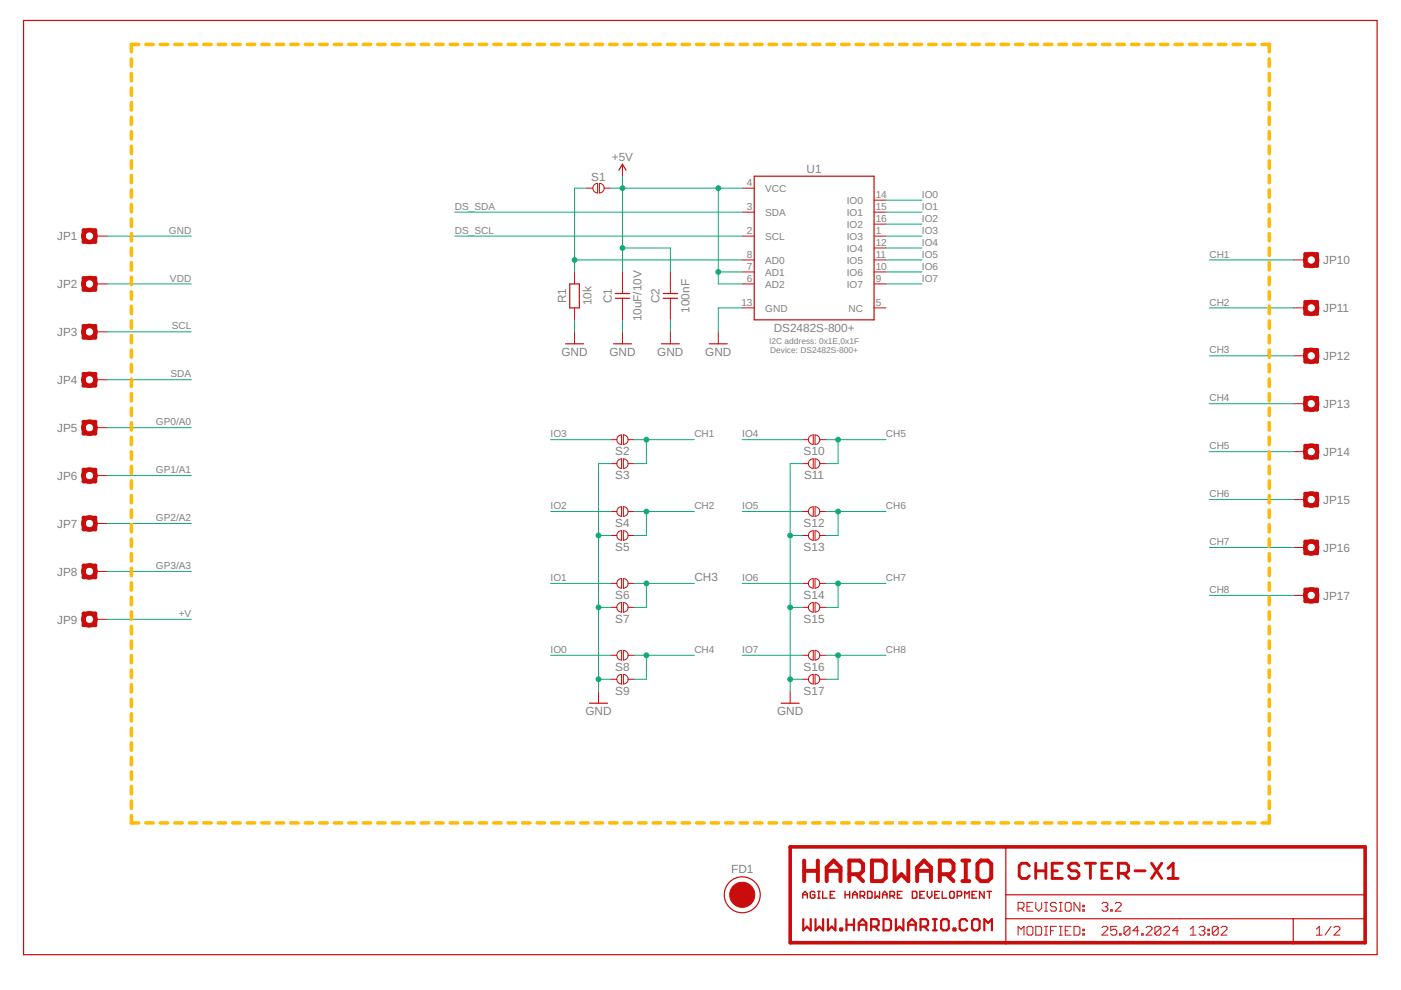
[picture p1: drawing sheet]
<svg xmlns="http://www.w3.org/2000/svg" width="297mm" height="210mm" viewBox="0 0 297 210" stroke-linecap="round" stroke-linejoin="round" font-family="sans-serif">
<g fill="none" stroke="#c90d0c" stroke-width=".61">
<path d="M218.2 183.6l-.5-.6h-1.1l-.5 .6v2.1l.5 .5h1.1l.5-.5M219.6 183v3.2M219.6 184.6h2.1M221.7 183v3.2M223.1 184.6h1.1M225.2 183h-2.1v3.2h2.1M228.7 183.6l-.5-.6h-1.1l-.5 .6v.5l.5 .5h1.1l.5 .6v.5l-.5 .5h-1.1l-.5-.5M230.1 183h2.2M231.2 183v3.2M233.6 184.6h1.1M235.8 183h-2.2v3.2h2.2M237.1 185.2h1.6l.6-.6v-1l-.6-.6h-1.6v3.2"/>
<path d="M238.2 185.2l1.1 1M240.6 184.6h2.2M244.2 183l2.1 3.2M246.3 183l-2.1 3.2M247.6 186.2h2.2M247.6 184.1l1.1-1.1v3.2"/>
</g>
<g fill="none" stroke="#c90d0c" stroke-width=".21">
<path d="M124.4 39.9h1.3M126 39.2l.7-.3v2a1.02 1.02 0 0 1-.9-.6 1.02 1.02 0 0 1 .2-1.1zM127.1 38.9a1.02 1.02 0 0 1 1 1 1.02 1.02 0 0 1-1 1zM128.1 39.9h1.3M132 34.8v2.6M157.4 39.9h2.5M20.2 50.1h2.6M121.8 57.7v2.5M132 57.7v4.5M142.1 57.7v4.5M157.4 50.1h2.5M157.4 55.1h2.5"/>
<path d="M157.4 45h2.5M157.4 57.7h2.5M185.3 50.1h2.6M185.3 55.1h2.6M185.3 45h2.6M185.3 42.4h2.6M185.3 57.7h2.6M185.3 47.5h2.6M185.3 52.6h2.6M274.2 55.1h2.5M20.2 60.2h2.6M20.2 70.4h2.6"/>
<path d="M121.8 65.3v2.5M121.8 70.4v2.5M132 63.2v4.6M132 70.4v2.5M142.1 63.2v4.6M142.1 70.4v2.5M152.3 70.4v2.5M157.4 60.2h2.5M157.4 65.3h2.5M185.3 60.2h2.6M185.3 65.3h2.6M274.2 75.4h2.5"/>
<path d="M274.2 65.3h2.5M20.2 90.7h2.6M20.2 80.5h2.6M129.4 93.2h1.4M129.4 98.3h1.4M131.1 92.5l.7-.3v2a1.02 1.02 0 0 1-.9-.6 1.02 1.02 0 0 1 .2-1.1zM131.1 97.6l.7-.3v2a1.02 1.02 0 0 1-.9-.6 1.02 1.02 0 0 1 .2-1.1zM132.2 92.2a1.02 1.02 0 0 1 1 1 1.02 1.02 0 0 1-1 1zM132.2 97.3a1.02 1.02 0 0 1 1 1 1.02 1.02 0 0 1-1 1zM133.2 93.2h1.3M133.2 98.3h1.3M170.1 93.2h1.3"/>
<path d="M170.1 98.3h1.3M171.7 92.5l.7-.3v2a1.01 1.01 0 0 1-.9-.6 1.01 1.01 0 0 1 .2-1.1zM171.7 97.6l.7-.3v2a1.01 1.01 0 0 1-.9-.6 1.01 1.01 0 0 1 .2-1.1zM172.8 92.2a1.02 1.02 0 0 1 1 1 1.02 1.02 0 0 1-1 1zM172.8 97.3a1.02 1.02 0 0 1 1 1 1.02 1.02 0 0 1-1 1zM173.8 93.2h1.4M173.8 98.3h1.4M274.2 95.8h2.5M274.2 85.6h2.5M20.2 100.8h2.6M20.2 111h2.6M129.4 108.5h1.4"/>
<path d="M129.4 113.5h1.4M131.1 107.7l.7-.3v2.1a1.02 1.02 0 0 1-.9-.7 1.02 1.02 0 0 1 .2-1.1zM131.1 112.8l.7-.3v2.1a1.02 1.02 0 0 1-.9-.7 1.02 1.02 0 0 1 .2-1.1zM132.2 107.4a1.02 1.02 0 0 1 1 1.1 1.02 1.02 0 0 1-1 1zM132.2 112.5a1.02 1.02 0 0 1 1 1 1.02 1.02 0 0 1-1 1.1zM133.2 108.5h1.3M133.2 113.5h1.3M170.1 108.5h1.3M170.1 113.5h1.3M171.7 107.7l.7-.3v2.1a1.01 1.01 0 0 1-.9-.7 1.01 1.01 0 0 1 .2-1.1zM171.7 112.8l.7-.3v2.1a1.01 1.01 0 0 1-.9-.7 1.01 1.01 0 0 1 .2-1.1zM172.8 107.4a1.02 1.02 0 0 1 1 1.1 1.02 1.02 0 0 1-1 1z"/>
<path d="M172.8 112.5a1.02 1.02 0 0 1 1 1 1.02 1.02 0 0 1-1 1.1zM173.8 108.5h1.4M173.8 113.5h1.4M274.2 116.1h2.5M274.2 105.9h2.5M20.2 121.2h2.6M20.2 131.3h2.6M129.4 123.7h1.4M129.4 138.9h1.4M129.4 128.8h1.4M131.1 123l.7-.3v2a1.02 1.02 0 0 1-.9-.6 1.02 1.02 0 0 1 .2-1.1zM131.1 138.2l.7-.3v2.1a1.02 1.02 0 0 1-.9-.7 1.02 1.02 0 0 1 .2-1.1z"/>
<path d="M131.1 128.1l.7-.3v2a1.02 1.02 0 0 1-.9-.6 1.02 1.02 0 0 1 .2-1.1zM132.2 122.7a1.02 1.02 0 0 1 1 1 1.02 1.02 0 0 1-1 1zM132.2 137.9a1.02 1.02 0 0 1 1 1 1.02 1.02 0 0 1-1 1.1zM132.2 127.8a1.02 1.02 0 0 1 1 1 1.02 1.02 0 0 1-1 1zM133.2 123.7h1.3M133.2 138.9h1.3M133.2 128.8h1.3M170.1 123.7h1.3M170.1 138.9h1.3M170.1 128.8h1.3M171.7 123l.7-.3v2a1.01 1.01 0 0 1-.9-.6 1.01 1.01 0 0 1 .2-1.1zM171.7 138.2l.7-.3v2.1a1.01 1.01 0 0 1-.9-.7 1.01 1.01 0 0 1 .2-1.1z"/>
<path d="M171.7 128.1l.7-.3v2a1.01 1.01 0 0 1-.9-.6 1.01 1.01 0 0 1 .2-1.1zM172.8 122.7a1.02 1.02 0 0 1 1 1 1.02 1.02 0 0 1-1 1zM172.8 137.9a1.02 1.02 0 0 1 1 1 1.02 1.02 0 0 1-1 1.1zM172.8 127.8a1.02 1.02 0 0 1 1 1 1.02 1.02 0 0 1-1 1zM173.8 123.7h1.4M173.8 138.9h1.4M173.8 128.8h1.4M274.2 126.2h2.5M126.9 146.6v2.5M129.4 144h1.4M131.1 143.3l.7-.3v2a1.02 1.02 0 0 1-.9-.6 1.02 1.02 0 0 1 .2-1.1zM132.2 143a1.02 1.02 0 0 1 1 1 1.02 1.02 0 0 1-1 1z"/>
<path d="M133.2 144h1.3M167.5 146.6v2.5M170.1 144h1.3M171.7 143.3l.7-.3v2a1.01 1.01 0 0 1-.9-.6 1.01 1.01 0 0 1 .2-1.1zM172.8 143a1.02 1.02 0 0 1 1 1 1.02 1.02 0 0 1-1 1zM173.8 144h1.4M215.9 192.6h.9l.3-.3v-.7l-.3-.3h-.9v1.9M215.9 198.3v-1.9l.6 .6 .6-.6v1.9M216.5 192.6l.6 .6M217.7 196.7l.3-.3h.7l.3 .3v1.3l-.3 .3h-.7l-.3-.3zM217.7 192.3h.7M219 191.3h-1.3v1.9h1.3"/>
<path d="M219.6 196.4h.9l.4 .3v1.3l-.4 .3h-.9zM219.6 191.3v1.3l.6 .6 .7-.6v-1.3M221.5 198.3h.6M221.5 196.4h.6M221.5 191.3h.6M221.5 193.2h.6M221.8 191.3v1.9M221.8 196.4v1.9M222.7 197.3h.7M224 196.4h-1.3v1.9M224 191.6l-.3-.3h-.7l-.3 .3v.3l.3 .4h.7l.3 .3v.3l-.3 .3h-.7l-.3-.3M224.6 198.3h.6"/>
<path d="M224.6 196.4h.6M224.6 191.3h.6M224.6 193.2h.6M224.9 191.3v1.9M224.9 196.4v1.9M225.8 197.3h.7M226.1 191.3h.7l.3 .3v1.3l-.3 .3h-.7l-.3-.3v-1.3zM227.1 196.4h-1.3v1.9h1.3M227.7 196.4h.9l.4 .3v1.3l-.4 .3h-.9zM229 191.3v1.9l-1.3-1.9v1.9M229.6 198h.3v.3h-.3zM229.6 197h.3v.3h-.3z"/>
<path d="M229.6 191.9h.3v.4h-.3zM229.6 192.9h.3v.3h-.3zM233.6 196.7l.4-.3h.6l.3 .3v.3l-1.3 1.3h1.3M233.6 191.6l.4-.3h.6l.3 .3v.3l-.3 .4M234.3 192.3h.3M234.6 192.3l.3 .3v.3l-.3 .3h-.6l-.4-.3M235.5 192.9h.3v.3h-.3zM236.5 191.6l.2-.3h.7l.3 .3v.3l-1.2 1.3h1.2M236.8 196.4h-1.3v.9l.6-.3h.4l.3 .3v.7l-.3 .3h-.7l-.3-.3M237.4 198h.3v.3h-.3zM239.6 196.7v1.3l-.4 .3h-.6l-.3-.3M239.6 196.7l-.4-.3h-.6l-.3 .3v1.3"/>
<path d="M239.6 196.7l-1.3 1.3M241.4 197.3h-1.2l.9-.9v1.9M242.1 198h.3v.3h-.3zM243 196.7l.3-.3h.6l.3 .3v.3l-1.2 1.3h1.2M246.1 196.7v1.3l-.3 .3h-.6l-.3-.3M246.1 196.7l-.3-.3h-.6l-.3 .3v1.3M246.1 196.7l-1.2 1.3M246.7 196.7l.4-.3h.6l.3 .3v.3l-1.3 1.3h1.3M249.9 197.3h-1.3l1-.9v1.9M252.3 198.3h1.3M252.3 197l.7-.6v1.9M254.2 196.7l.3-.3h.7l.3 .3v.3l-.3 .3"/>
<path d="M254.8 197.3h.4M255.2 197.3l.3 .4v.3l-.3 .3h-.7l-.3-.3M256.1 198h.3v.3h-.3zM256.1 197h.3v.3h-.3zM258.3 196.7v1.3l-.3 .3h-.7l-.3-.3M258.3 196.7l-.3-.3h-.7l-.3 .3v1.3M258.3 196.7l-1.3 1.3M258.9 196.7l.3-.3h.6l.3 .3v.3l-1.2 1.3h1.2M279.1 198.3h1.2M279.1 197l.6-.6v1.9M282.2 196.4l-1.3 1.9M282.8 196.7l.3-.3h.7l.3 .3v.3l-1.3 1.3h1.3"/>
</g>
<g fill="none" stroke="#c90d0c" stroke-width=".76">
<path d="M17.7 58.9h2.5v2.6h-2.5zM17.7 48.8h2.5v2.5h-2.5zM276.7 53.8h2.6v2.6h-2.6zM17.7 69.1h2.5v2.5h-2.5zM17.7 79.2h2.5v2.6h-2.5zM276.7 64h2.6v2.5h-2.6zM276.7 74.2h2.6v2.5h-2.6zM17.7 89.4h2.5v2.5h-2.5zM17.7 99.6h2.5v2.5h-2.5zM276.7 84.3h2.6v2.6h-2.6zM276.7 94.5h2.6v2.5h-2.6zM17.7 109.7h2.5v2.6h-2.5z"/>
<path d="M17.7 119.9h2.5v2.5h-2.5zM276.7 104.6h2.6v2.6h-2.6zM276.7 114.8h2.6v2.5h-2.6zM17.7 130h2.5v2.6h-2.5zM276.7 125h2.6v2.5h-2.6zM167.5 179.6h121.9v20.3h-121.9z"/>
</g>
<g fill="none" stroke="#c90d0c" stroke-width=".25">
<path d="M5 4.3h287v198.1h-287zM131.2 36.1l.8-1.3 .7 1.3M159.9 37.4h25.4v30.4h-25.4zM119.9 72.9h3.8M120.8 60.2h2v5.1h-2zM130.1 72.9h3.8M130.5 63.2h3M130.5 62.2h3M140.2 72.9h3.8M140.6 63.2h3.1M140.6 62.2h3.1M150.4 72.9h3.8"/>
<path d="M125 149.1h3.8M165.6 149.1h3.8M213.3 179.6v20.3M213.3 189.7h76.1M213.3 194.8h76.1M274.2 194.8v5.1"/>
<circle cx="157.4" cy="189.7" r="3.8"/>
</g>
<g fill="none" stroke="#c90d0c" stroke-width=".85">
<path d="M170.5 182.5v4.3M170.5 184.6h2.9M173.4 182.5v4.3M175.3 184.6h2.9M175.3 186.8v-2.9l1.4-1.4 1.5 1.4v2.9M180.1 185.4h2.2l.7-.8v-1.4l-.7-.7h-2.2v4.3M181.5 185.4l1.5 1.4M184.9 182.5h2.1l.8 .7v2.9l-.8 .7h-2.1zM189.7 182.5v4.3l1.4-1.4 1.5 1.4v-4.3M194.5 184.6h2.9M194.5 186.8v-2.9l1.4-1.4 1.5 1.4v2.9M199.3 185.4h2.1l.8-.8v-1.4l-.8-.7h-2.1v4.3"/>
<path d="M200.7 185.4l1.5 1.4M204 182.5h1.5M204 186.8h1.5M204.8 182.5v4.3M208 182.5h1.4l.8 .7v2.9l-.8 .7h-1.4l-.8-.7v-2.9z"/>
</g>
<g fill="none" stroke="#c90d0c" stroke-width=".3">
<path d="M170.2 190.4v-.9l.5-.5 .5 .5v.9M170.2 189.7h1M172.8 189.2l-.3-.2h-.5l-.2 .2v1l.2 .2h.5l.3-.2v-.5h-.5M173.4 189h.5M173.4 190.4h.5M173.6 189v1.4M174.4 189v1.4h1M176 189.7h.5M177 189h-1v1.4h1M179.2 189.7h.9M179.2 189v1.4M180.1 189v1.4"/>
<path d="M180.8 189.7h.9M180.8 190.4v-.9l.5-.5 .4 .5v.9M182.4 189.9h.7l.2-.2v-.5l-.2-.2h-.7v1.4M182.8 189.9l.5 .5M183.9 189h.8l.2 .2v1l-.2 .2h-.8zM185.5 189v1.4l.5-.5 .5 .5v-1.4M187.1 189.7h1M187.1 190.4v-.9l.5-.5 .5 .5v.9M188.7 189.9h.7l.3-.2v-.5l-.3-.2h-.7v1.4M189.2 189.9l.5 .5M190.3 189.7h.5M191.2 189h-.9v1.4h.9"/>
<path d="M193.4 189h.8l.2 .2v1l-.2 .2h-.8zM195 189.7h.5M196 189h-1v1.4h1M196.6 189v.9l.5 .5 .5-.5v-.9M198.2 189.7h.5M199.2 189h-1v1.4h1M199.8 189v1.4h.9M201.6 189h.5l.2 .2v1l-.2 .2h-.5l-.2-.2v-1zM202.9 189.9h.8l.2-.2v-.5l-.2-.2h-.8v1.4M204.5 190.4v-1.4l.5 .5 .5-.5v1.4M206.1 189.7h.5M207.1 189h-1v1.4h1"/>
<path d="M208.7 189v1.4l-1-1.4v1.4M209.3 189h.9M209.8 189v1.4"/>
</g>
<g fill="none" stroke="#c90d0c" stroke-width=".47">
<path d="M170.3 194.9v2.4l.8-.8 .8 .8v-2.4M172.9 194.9v2.4l.8-.8 .8 .8v-2.4M175.5 194.9v2.4l.8-.8 .8 .8v-2.4M178.2 196.9h.4v.4h-.4zM179.5 194.9v2.4M179.5 196.1h1.6M181.1 194.9v2.4M182.1 196.1h1.6M182.1 197.3v-1.6l.8-.8 .8 .8v1.6M184.7 196.5h1.2l.4-.4v-.8l-.4-.4h-1.2v2.4M185.5 196.5l.8 .8M187.3 194.9h1.2l.4 .4v1.6l-.4 .4h-1.2z"/>
<path d="M189.9 194.9v2.4l.8-.8 .8 .8v-2.4M192.6 196.1h1.6M192.6 197.3v-1.6l.8-.8 .8 .8v1.6M195.2 196.5h1.2l.4-.4v-.8l-.4-.4h-1.2v2.4M196 196.5l.8 .8M197.8 197.3h.8M197.8 194.9h.8M198.2 194.9v2.4M199.5 195.3l.4-.4h.8l.4 .4v1.6l-.4 .4h-.8l-.4-.4zM202.2 196.9h.4v.4h-.4zM205.1 195.3l-.4-.4h-.8l-.4 .4v1.6l.4 .4h.8l.4-.4M206.1 195.3l.4-.4h.8l.4 .4v1.6l-.4 .4h-.8l-.4-.4z"/>
<path d="M208.7 197.3v-2.4l.8 .8 .8-.8v2.4"/>
</g>
<g fill="#c90d0c" stroke="#c90d0c" stroke-width=".21">
<path d="M17.8 59.1a1.65 1.65 0 0 1 2.6 .2 1.65 1.65 0 0 1-1 2.5 1.65 1.65 0 0 1-2.1-1.6h.8a.9 .9 0 0 1 1.3-.8 .9 .9 0 0 1 .1 1.5 .9 .9 0 0 1-1.4-.5v-.2h-.8l.1-.4z" fill-rule="evenodd"/>
<path d="M17.8 89.6a1.65 1.65 0 0 1 2.6 .2 1.65 1.65 0 0 1-1 2.5 1.65 1.65 0 0 1-2.1-1.6h.8a.9 .9 0 0 1 1.3-.8 .9 .9 0 0 1 .1 1.5 .9 .9 0 0 1-1.4-.5v-.2h-.8l.1-.4z" fill-rule="evenodd"/>
<path d="M17.8 99.7a1.65 1.65 0 0 1 2.6 .3 1.65 1.65 0 0 1-1 2.4 1.65 1.65 0 0 1-2.1-1.6h.8a.89 .89 0 0 1 1.3-.7 .89 .89 0 0 1 .1 1.5 .89 .89 0 0 1-1.4-.6v-.2h-.8l.1-.4z" fill-rule="evenodd"/>
<path d="M17.8 109.9a1.65 1.65 0 0 1 2.6 .2 1.65 1.65 0 0 1-1 2.5 1.65 1.65 0 0 1-2.1-1.6h.8a.89 .89 0 0 1 1.3-.8 .89 .89 0 0 1 .1 1.5 .89 .89 0 0 1-1.4-.5v-.2h-.8l.1-.4z" fill-rule="evenodd"/>
<path d="M17.8 120a1.65 1.65 0 0 1 2.6 .3 1.65 1.65 0 0 1-1 2.4 1.65 1.65 0 0 1-2.1-1.5h.8a.89 .89 0 0 1 1.3-.8 .89 .89 0 0 1 .1 1.5 .89 .89 0 0 1-1.4-.5v-.2h-.8l.1-.5z" fill-rule="evenodd"/>
<path d="M17.8 48.9a1.65 1.65 0 0 1 2.6 .3 1.65 1.65 0 0 1-1 2.4 1.65 1.65 0 0 1-2.1-1.5h.8a.89 .89 0 0 1 1.3-.8 .89 .89 0 0 1 .1 1.5 .89 .89 0 0 1-1.4-.5v-.2h-.8l.1-.5z" fill-rule="evenodd"/>
<path d="M17.8 79.4a1.65 1.65 0 0 1 2.6 .3 1.65 1.65 0 0 1-1 2.4 1.65 1.65 0 0 1-2.1-1.6h.8a.9 .9 0 0 1 1.3-.7 .9 .9 0 0 1 .1 1.5 .9 .9 0 0 1-1.4-.5v-.3h-.8l.1-.4z" fill-rule="evenodd"/>
<path d="M17.8 69.2a1.65 1.65 0 0 1 2.6 .3 1.65 1.65 0 0 1-1 2.4 1.65 1.65 0 0 1-2.1-1.5h.8a.9 .9 0 0 1 1.3-.8 .9 .9 0 0 1 .1 1.5 .9 .9 0 0 1-1.4-.5v-.2h-.8l.1-.4z" fill-rule="evenodd"/>
<path d="M276.8 125.1a1.66 1.66 0 0 1 2.6 .3 1.66 1.66 0 0 1-.9 2.4 1.66 1.66 0 0 1-2.1-1.6h.7a.89 .89 0 0 1 1.3-.7 .89 .89 0 0 1 .2 1.5 .89 .89 0 0 1-1.5-.6v-.2h-.7z" fill-rule="evenodd"/>
<path d="M276.8 114.9a1.66 1.66 0 0 1 2.6 .3 1.66 1.66 0 0 1-.9 2.5 1.66 1.66 0 0 1-2.1-1.6h.7a.89 .89 0 0 1 1.3-.8 .89 .89 0 0 1 .2 1.5 .89 .89 0 0 1-1.5-.5v-.2h-.7z" fill-rule="evenodd"/>
<path d="M276.8 104.8a1.66 1.66 0 0 1 2.6 .3 1.66 1.66 0 0 1-.9 2.4 1.66 1.66 0 0 1-2.1-1.6h.7a.89 .89 0 0 1 1.3-.8 .89 .89 0 0 1 .2 1.5 .89 .89 0 0 1-1.5-.5v-.2h-.7z" fill-rule="evenodd"/>
<path d="M276.8 94.6a1.66 1.66 0 0 1 2.6 .3 1.66 1.66 0 0 1-.9 2.5 1.66 1.66 0 0 1-2.1-1.6h.7a.89 .89 0 0 1 1.3-.8 .89 .89 0 0 1 .2 1.5 .89 .89 0 0 1-1.5-.5v-.2h-.7z" fill-rule="evenodd"/>
<path d="M276.8 84.5a1.66 1.66 0 0 1 2.6 .2 1.66 1.66 0 0 1-.9 2.5 1.66 1.66 0 0 1-2.1-1.6h.7a.9 .9 0 0 1 1.3-.8 .9 .9 0 0 1 .2 1.5 .9 .9 0 0 1-1.5-.5v-.2h-.7z" fill-rule="evenodd"/>
<path d="M276.8 74.3a1.66 1.66 0 0 1 2.6 .3 1.66 1.66 0 0 1-.9 2.4 1.66 1.66 0 0 1-2.1-1.6h.7a.9 .9 0 0 1 1.3-.7 .9 .9 0 0 1 .2 1.5 .9 .9 0 0 1-1.5-.5v-.3h-.7z" fill-rule="evenodd"/>
<path d="M276.8 64.2a1.66 1.66 0 0 1 2.6 .2 1.66 1.66 0 0 1-.9 2.5 1.66 1.66 0 0 1-2.1-1.6h.7a.9 .9 0 0 1 1.3-.8 .9 .9 0 0 1 .2 1.5 .9 .9 0 0 1-1.5-.5v-.2h-.7z" fill-rule="evenodd"/>
<path d="M276.8 54a1.66 1.66 0 0 1 2.6 .3 1.66 1.66 0 0 1-.9 2.4 1.66 1.66 0 0 1-2.1-1.6h.7a.9 .9 0 0 1 1.3-.7 .9 .9 0 0 1 .2 1.5 .9 .9 0 0 1-1.5-.5v-.3h-.7z" fill-rule="evenodd"/>
<path d="M17.8 130.2a1.65 1.65 0 0 1 2.6 .2 1.65 1.65 0 0 1-1 2.5 1.65 1.65 0 0 1-2.1-1.6h.8a.89 .89 0 0 1 1.3-.8 .89 .89 0 0 1 .1 1.5 .89 .89 0 0 1-1.4-.5v-.2h-.8l.1-.4z" fill-rule="evenodd"/>
<circle cx="157.4" cy="189.7" r="2.67"/>
</g>
<g fill="none" stroke="#0dab76" stroke-width=".21">
<path d="M124.4 39.9h-2.6v17.8M129.4 39.9h28M132 37.4v20.3M152.3 39.9v20.3h5.1M22.8 50.1h17.8M96.4 50.1h61M96.4 45h61M121.8 55.1h35.6M132 52.6h10.1v5.1M152.3 57.7h5.1M187.9 50.1h7.6M187.9 55.1h7.6"/>
<path d="M187.9 42.4h7.6M187.9 45h7.6M187.9 47.5h7.6M187.9 52.6h7.6M187.9 57.7h7.6M256.4 55.1h17.8M22.8 70.4h17.8M22.8 60.2h17.8M121.8 67.8v2.6M132 67.8v2.6M142.1 67.8v2.6M157.4 65.3h-5.1v5.1"/>
<path d="M187.9 60.2h7.6M256.4 65.3h17.8M256.4 75.4h17.8M22.8 80.5h17.8M22.8 90.7h17.8M116.7 93.2h12.7M129.4 98.3h-2.5v48.3M134.5 93.2h12.7M137.1 93.2v5.1h-2.6M157.4 93.2h12.7M170.1 98.3h-2.6v48.3M175.2 93.2h12.7"/>
<path d="M177.7 93.2v5.1h-2.5M256.4 85.6h17.8M256.4 95.8h17.8M22.8 100.8h17.8M22.8 111h17.8M116.7 108.5h12.7M126.9 113.5h2.5M134.5 108.5h12.7M137.1 108.5v5h-2.6M157.4 108.5h12.7M167.5 113.5h2.6M175.2 108.5h12.7"/>
<path d="M177.7 108.5v5h-2.5M256.4 105.9h17.8M256.4 116.1h17.8M22.8 121.2h17.8M22.8 131.3h17.8M116.7 123.7h12.7M116.7 138.9h12.7M126.9 128.8h2.5M134.5 123.7h12.7M134.5 138.9h12.7M137.1 123.7v5.1h-2.6M137.1 138.9v5.1h-2.6"/>
<path d="M157.4 123.7h12.7M157.4 138.9h12.7M167.5 128.8h2.6M175.2 123.7h12.7M175.2 138.9h12.7M177.7 123.7v5.1h-2.5M177.7 138.9v5.1h-2.5M256.4 126.2h17.8M126.9 144h2.5M167.5 144h2.6"/>
</g>
<g fill="#0dab76" stroke="#0dab76" stroke-width=".21">
<circle cx="167.5" cy="113.5" r=".51"/>
<circle cx="167.5" cy="128.8" r=".51"/>
<circle cx="167.5" cy="144" r=".51"/>
<circle cx="126.9" cy="128.8" r=".51"/>
<circle cx="126.9" cy="144" r=".51"/>
<circle cx="126.9" cy="113.5" r=".51"/>
<circle cx="121.8" cy="55.1" r=".51"/>
<circle cx="137.1" cy="93.2" r=".51"/>
<circle cx="137.1" cy="108.5" r=".51"/>
<circle cx="137.1" cy="123.7" r=".51"/>
<circle cx="137.1" cy="138.9" r=".51"/>
<circle cx="177.7" cy="93.2" r=".51"/>
<circle cx="177.7" cy="108.5" r=".51"/>
<circle cx="177.7" cy="123.7" r=".51"/>
<circle cx="177.7" cy="138.9" r=".51"/>
<circle cx="132" cy="52.6" r=".51"/>
<circle cx="132" cy="39.9" r=".51"/>
<circle cx="152.3" cy="57.7" r=".51"/>
<circle cx="152.3" cy="39.9" r=".51"/>
</g>
<g fill="none" stroke="#ffba08" stroke-width=".76">
<path d="M27.9 12.5v1.6M27.9 15.6v1.5M27.9 18.7v1.5M29.4 9.4h-1.5v1.6M30.9 9.4h1.6M34 9.4h1.5M37.1 9.4h1.5M40.2 9.4h1.5M43.2 9.4h1.6M46.3 9.4h1.5M49.4 9.4h1.5M52.4 9.4h1.6"/>
<path d="M55.5 9.4h1.6M58.6 9.4h1.5M61.7 9.4h1.5M64.7 9.4h1.6M67.8 9.4h1.6M70.9 9.4h1.5M74 9.4h1.5M77 9.4h1.6M80.1 9.4h1.5M83.2 9.4h1.5M86.3 9.4h1.5M89.3 9.4h1.6"/>
<path d="M92.4 9.4h1.5M95.5 9.4h1.5M98.5 9.4h1.6M101.6 9.4h1.6M104.7 9.4h1.5M107.8 9.4h1.5M110.8 9.4h1.6M113.9 9.4h1.5M117 9.4h1.5M120.1 9.4h1.5M123.1 9.4h1.6M126.2 9.4h1.5"/>
<path d="M129.3 9.4h1.5M132.3 9.4h1.6M135.4 9.4h1.6M138.5 9.4h1.5M141.6 9.4h1.5M144.6 9.4h1.6M147.7 9.4h1.6M150.8 9.4h1.5M153.9 9.4h1.5M156.9 9.4h1.6M160 9.4h1.5M163.1 9.4h1.5"/>
<path d="M166.2 9.4h1.5M169.2 9.4h1.6M172.3 9.4h1.5M175.4 9.4h1.5M178.4 9.4h1.6M181.5 9.4h1.6M184.6 9.4h1.5M187.7 9.4h1.5M190.7 9.4h1.6M193.8 9.4h1.6M196.9 9.4h1.5M200 9.4h1.5"/>
<path d="M203 9.4h1.6M206.1 9.4h1.5M209.2 9.4h1.5M212.2 9.4h1.6M215.3 9.4h1.6M218.4 9.4h1.5M221.5 9.4h1.5M224.5 9.4h1.6M227.6 9.4h1.6M230.7 9.4h1.5M233.8 9.4h1.5M236.8 9.4h1.6"/>
<path d="M239.9 9.4h1.5M243 9.4h1.5M246.1 9.4h1.5M249.1 9.4h1.6M252.2 9.4h1.5M255.3 9.4h1.5M258.3 9.4h1.6M261.4 9.4h1.6M264.5 9.4h1.5M267.6 9.4h1.5v1.6M269.1 12.5v1.6M269.1 15.6v1.5"/>
<path d="M269.1 18.7v1.5M27.9 21.8v1.5M27.9 24.8v1.6M27.9 27.9v1.6M27.9 31v1.6M27.9 34.1v1.6M27.9 37.2v1.5M269.1 21.8v1.5M269.1 24.8v1.6M269.1 27.9v1.6M269.1 31v1.6M269.1 34.1v1.6"/>
<path d="M269.1 37.2v1.5M27.9 40.3v1.5M27.9 43.3v1.6M27.9 46.4v1.6M27.9 49.5v1.6M27.9 52.6v1.6M27.9 55.7v1.6M27.9 58.8v1.5M269.1 40.3v1.5M269.1 43.3v1.6M269.1 46.4v1.6M269.1 49.5v1.6"/>
<path d="M269.1 52.6v1.6M269.1 55.7v1.6M269.1 58.8v1.5M27.9 61.9v1.5M27.9 64.9v1.6M27.9 68v1.6M27.9 71.1v1.6M27.9 74.2v1.6M27.9 77.3v1.5M269.1 61.9v1.5M269.1 64.9v1.6M269.1 68v1.6"/>
<path d="M269.1 71.1v1.6M269.1 74.2v1.6M269.1 77.3v1.5M27.9 80.4v1.5M27.9 83.5v1.5M27.9 86.6v1.5M27.9 89.6v1.6M27.9 92.7v1.6M27.9 95.8v1.6M27.9 98.9v1.5M269.1 80.4v1.5M269.1 83.5v1.5"/>
<path d="M269.1 86.6v1.5M269.1 89.6v1.6M269.1 92.7v1.6M269.1 95.8v1.6M269.1 98.9v1.5M27.9 102v1.5M27.9 105.1v1.5M27.9 108.1v1.6M27.9 111.2v1.6M27.9 114.3v1.6M27.9 117.4v1.6M269.1 102v1.5"/>
<path d="M269.1 105.1v1.5M269.1 108.1v1.6M269.1 111.2v1.6M269.1 114.3v1.6M269.1 117.4v1.6M27.9 120.5v1.5M27.9 123.6v1.5M27.9 126.6v1.6M27.9 129.7v1.6M27.9 132.8v1.6M27.9 135.9v1.6M27.9 139v1.5"/>
<path d="M269.1 120.5v1.5M269.1 123.6v1.5M269.1 126.6v1.6M269.1 129.7v1.6M269.1 132.8v1.6M269.1 135.9v1.6M269.1 139v1.5M27.9 142.1v1.5M27.9 145.2v1.5M27.9 148.3v1.5M27.9 151.3v1.6M27.9 154.4v1.6"/>
<path d="M27.9 157.5v1.6M269.1 142.1v1.5M269.1 145.2v1.5M269.1 148.3v1.5M269.1 151.3v1.6M269.1 154.4v1.6M269.1 157.5v1.6M27.9 172.9v1.6h1.5M27.9 160.6v1.5M27.9 163.7v1.5M27.9 166.8v1.5M27.9 169.8v1.6"/>
<path d="M30.9 174.5h1.6M34 174.5h1.5M37.1 174.5h1.5M40.2 174.5h1.5M43.2 174.5h1.6M46.3 174.5h1.5M49.4 174.5h1.5M52.4 174.5h1.6M55.5 174.5h1.6M58.6 174.5h1.5M61.7 174.5h1.5M64.7 174.5h1.6"/>
<path d="M67.8 174.5h1.6M70.9 174.5h1.5M74 174.5h1.5M77 174.5h1.6M80.1 174.5h1.5M83.2 174.5h1.5M86.3 174.5h1.5M89.3 174.5h1.6M92.4 174.5h1.5M95.5 174.5h1.5M98.5 174.5h1.6M101.6 174.5h1.6"/>
<path d="M104.7 174.5h1.5M107.8 174.5h1.5M110.8 174.5h1.6M113.9 174.5h1.5M117 174.5h1.5M120.1 174.5h1.5M123.1 174.5h1.6M126.2 174.5h1.5M129.3 174.5h1.5M132.3 174.5h1.6M135.4 174.5h1.6M138.5 174.5h1.5"/>
<path d="M141.6 174.5h1.5M144.6 174.5h1.6M147.7 174.5h1.6M150.8 174.5h1.5M153.9 174.5h1.5M156.9 174.5h1.6M160 174.5h1.5M163.1 174.5h1.5M166.2 174.5h1.5M169.2 174.5h1.6M172.3 174.5h1.5M175.4 174.5h1.5"/>
<path d="M178.4 174.5h1.6M181.5 174.5h1.6M184.6 174.5h1.5M187.7 174.5h1.5M190.7 174.5h1.6M193.8 174.5h1.6M196.9 174.5h1.5M200 174.5h1.5M203 174.5h1.6M206.1 174.5h1.5M209.2 174.5h1.5M212.2 174.5h1.6"/>
<path d="M215.3 174.5h1.6M218.4 174.5h1.5M221.5 174.5h1.5M224.5 174.5h1.6M227.6 174.5h1.6M230.7 174.5h1.5M233.8 174.5h1.5M236.8 174.5h1.6M239.9 174.5h1.5M243 174.5h1.5M246.1 174.5h1.5M249.1 174.5h1.6"/>
<path d="M252.2 174.5h1.5M255.3 174.5h1.5M258.3 174.5h1.6M261.4 174.5h1.6M264.5 174.5h1.5M269.1 160.6v1.5M269.1 163.7v1.5M269.1 166.8v1.5M269.1 169.8v1.6M269.1 172.9v1.6h-1.5"/>
</g>
<g font-size="2.5" fill="#808080">
<text x="129.7" y="34.1">+5V</text>
<text x="125.4" y="38.4">S1</text>
<text x="171" y="36.6">U1</text>
<text x="12.1" y="50.9">JP1</text>
<text x="280.5" y="56">JP10</text>
<text x="12.1" y="61.1">JP2</text>
<text x="120" y="64.3" transform="rotate(-90 120 64.3)">R1</text>
<text x="125.4" y="64.8" transform="rotate(-90 125.4 64.8)">10k</text>
<text x="129.7" y="64.3" transform="rotate(-90 129.7 64.3)">C1</text>
<text x="139.8" y="64.3" transform="rotate(-90 139.8 64.3)">C2</text>
<text x="12.1" y="71.3">JP3</text>
<text x="136" y="68.2" transform="rotate(-90 136 68.2)">10uF/10V</text>
<text x="146.2" y="66.3" transform="rotate(-90 146.2 66.3)">100nF</text>
<text x="164" y="70.4">DS2482S-800+</text>
<text x="280.5" y="66.2">JP11</text>
<text x="119" y="75.4">GND</text>
<text x="129.2" y="75.4">GND</text>
<text x="139.4" y="75.4">GND</text>
<text x="149.5" y="75.4">GND</text>
<text x="280.5" y="76.3">JP12</text>
<text x="12.1" y="81.4">JP4</text>
<text x="280.5" y="86.5">JP13</text>
<text x="12.1" y="91.6">JP5</text>
<text x="12.1" y="101.7">JP6</text>
<text x="130.5" y="96.5">S2</text>
<text x="130.5" y="101.6">S3</text>
<text x="170.4" y="96.5">S10</text>
<text x="170.5" y="101.6">S11</text>
<text x="280.5" y="96.6">JP14</text>
<text x="280.5" y="106.8">JP15</text>
<text x="12.1" y="111.9">JP7</text>
<text x="130.5" y="111.8">S4</text>
<text x="170.4" y="111.8">S12</text>
<text x="130.5" y="116.8">S5</text>
<text x="170.4" y="116.8">S13</text>
<text x="280.5" y="117">JP16</text>
<text x="12.1" y="122">JP8</text>
<text x="147.2" y="123.2">CH3</text>
<text x="130.5" y="127">S6</text>
<text x="170.4" y="127">S14</text>
<text x="280.5" y="127.1">JP17</text>
<text x="12.1" y="132.2">JP9</text>
<text x="130.5" y="132.1">S7</text>
<text x="170.4" y="132.1">S15</text>
<text x="130.5" y="142.2">S8</text>
<text x="170.4" y="142.2">S16</text>
<text x="130.5" y="147.3">S9</text>
<text x="170.4" y="147.3">S17</text>
<text x="124.1" y="151.6">GND</text>
<text x="164.8" y="151.6">GND</text>
<text x="155" y="185.1">FD1</text>
</g>
<g font-size="2.1" fill="#808080">
<text x="158.4" y="39.5">4</text>
<text x="162.2" y="40.7">VCC</text>
<text x="195.5" y="41.9">IO0</text>
<text x="96.4" y="44.5">DS_SDA</text>
<text x="158.4" y="44.6">3</text>
<text x="162.2" y="45.7">SDA</text>
<text x="179.5" y="43.2">IO0</text>
<text x="179.5" y="45.7">IO1</text>
<text x="185.7" y="42.1">14</text>
<text x="185.7" y="44.6">15</text>
<text x="185.7" y="47.2">16</text>
<text x="195.5" y="44.5">IO1</text>
<text x="195.5" y="47">IO2</text>
<text x="35.8" y="49.5">GND</text>
<text x="96.4" y="49.5">DS_SCL</text>
<text x="158.4" y="49.7">2</text>
<text x="162.2" y="50.8">SCL</text>
<text x="179.5" y="48.3">IO2</text>
<text x="179.5" y="50.8">IO3</text>
<text x="179.5" y="53.4">IO4</text>
<text x="185.7" y="49.7">1</text>
<text x="185.7" y="52.2">12</text>
<text x="195.5" y="49.5">IO3</text>
<text x="195.5" y="52.1">IO4</text>
<text x="36" y="59.7">VDD</text>
<text x="158.4" y="54.8">8</text>
<text x="158.4" y="57.3">7</text>
<text x="158.4" y="59.9">6</text>
<text x="162.2" y="55.9">AD0</text>
<text x="162.2" y="58.4">AD1</text>
<text x="179.5" y="55.9">IO5</text>
<text x="179.5" y="58.4">IO6</text>
<text x="185.7" y="54.8">11</text>
<text x="185.7" y="57.3">10</text>
<text x="185.7" y="59.9">9</text>
<text x="195.5" y="54.6">IO5</text>
<text x="195.5" y="57.2">IO6</text>
<text x="195.5" y="59.7">IO7</text>
<text x="256.4" y="54.6">CH1</text>
<text x="157.2" y="64.9">13</text>
<text x="162.2" y="61">AD2</text>
<text x="179.5" y="61">IO7</text>
<text x="185.7" y="64.9">5</text>
<text x="256.4" y="64.8">CH2</text>
<text x="36.4" y="69.9">SCL</text>
<text x="162.2" y="66">GND</text>
<text x="179.9" y="66">NC</text>
<text x="256.4" y="74.9">CH3</text>
<text x="36.1" y="80">SDA</text>
<text x="256.4" y="85.1">CH4</text>
<text x="33.1" y="90.2">GP0/A0</text>
<text x="116.7" y="92.7">IO3</text>
<text x="147.2" y="92.7">CH1</text>
<text x="157.4" y="92.7">IO4</text>
<text x="187.8" y="92.7">CH5</text>
<text x="256.4" y="95.3">CH5</text>
<text x="33.1" y="100.3">GP1/A1</text>
<text x="116.7" y="107.9">IO2</text>
<text x="147.2" y="107.9">CH2</text>
<text x="157.4" y="107.9">IO5</text>
<text x="187.8" y="107.9">CH6</text>
<text x="256.4" y="105.4">CH6</text>
<text x="33.1" y="110.5">GP2/A2</text>
<text x="256.4" y="115.6">CH7</text>
<text x="33.1" y="120.6">GP3/A3</text>
<text x="116.7" y="123.2">IO1</text>
<text x="157.4" y="123.2">IO6</text>
<text x="187.8" y="123.2">CH7</text>
<text x="256.4" y="125.7">CH8</text>
<text x="37.9" y="130.8">+V</text>
<text x="116.7" y="138.4">IO0</text>
<text x="147.2" y="138.4">CH4</text>
<text x="157.4" y="138.4">IO7</text>
<text x="187.8" y="138.4">CH8</text>
</g>
<g font-size="1.8" fill="#808080">
<text x="163.1" y="72.9">I2C address: 0x1E,0x1F</text>
<text x="163.3" y="74.8">Device: DS2482S-800+</text>
</g>
</svg>
